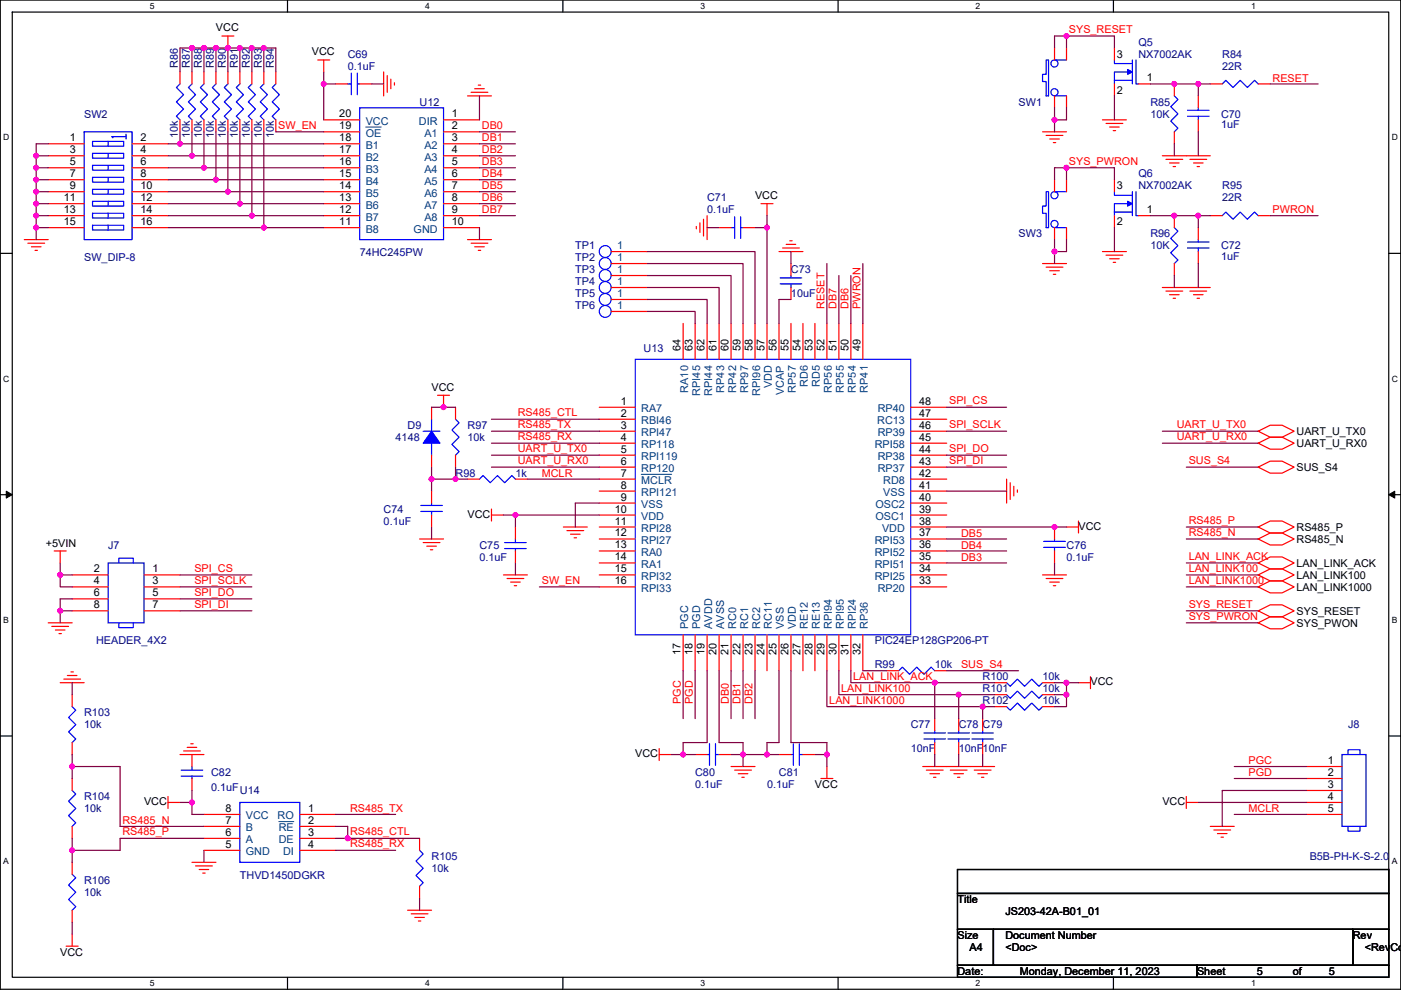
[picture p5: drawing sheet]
<svg xmlns="http://www.w3.org/2000/svg" width="297mm" height="210mm" viewBox="0 0 297 210" stroke-linecap="round" stroke-linejoin="round" font-family="sans-serif">
<path d="M.1 0h296.9v209.8h-296.9zM2.6 2.6h291.8v204.7h-291.8z" fill="none" stroke="#000" stroke-width=".25"/>
<g fill="#fff">
<path d="M31.8 .3h1v2h-1z"/>
<path d="M31.8 207.5h1v2.1h-1z"/>
</g>
<path d="M61 0v2.6M61 207.3v2.5" fill="none" stroke="#000" stroke-width=".25"/>
<g fill="#fff">
<path d="M90.1 .3h1v2h-1z"/>
<path d="M90.1 207.5h1v2.1h-1z"/>
</g>
<path d="M119.3 0v2.6M119.3 207.3v2.5" fill="none" stroke="#000" stroke-width=".25"/>
<g fill="#fff">
<path d="M148.5 .3h1v2h-1z"/>
<path d="M148.5 207.5h1v2.1h-1z"/>
</g>
<path d="M177.7 0v2.6M177.7 207.3v2.5" fill="none" stroke="#000" stroke-width=".25"/>
<g fill="#fff">
<path d="M206.9 .3h1v2h-1z"/>
<path d="M206.9 207.5h1v2.1h-1z"/>
</g>
<path d="M236.1 0v2.6M236.1 207.3v2.5" fill="none" stroke="#000" stroke-width=".25"/>
<g fill="#fff">
<path d="M265.2 .3h1v2h-1z"/>
<path d="M265.2 207.5h1v2.1h-1z"/>
<path d="M.7 28.2h1.3v2h-1.3z"/>
<path d="M295.1 28.2h1.3v2h-1.3z"/>
<path d="M.7 79.3h1.3v2.1h-1.3z"/>
<path d="M295.1 79.3h1.3v2.1h-1.3z"/>
</g>
<path d="M.1 53.7h2.5M294.4 53.7h2.6" fill="none" stroke="#000" stroke-width=".25"/>
<g fill="#fff">
<path d="M.7 130.5h1.2v2h-1.2z"/>
<path d="M295.1 130.5h1.2v2h-1.2z"/>
</g>
<path d="M.1 104.9h2.5M294.4 104.9h2.6" fill="none" stroke="#000" stroke-width=".25"/>
<path d="M1.3 104.2l1.3 .7-1.3 .7zM294.4 104.9l1.3-.7v1.4z" fill="#000" stroke="#000" stroke-width=".21"/>
<g fill="#fff">
<path d="M.7 181.7h1.2v2h-1.2z"/>
<path d="M295.1 181.7h1.2v2h-1.2z"/>
</g>
<path d="M.1 156.1h2.5M294.4 156.1h2.6M203 184.4h91.4v5.1h-91.4zM203 189.5h91.4v7.6h-91.4zM203 197.1h7.6v7.6h-7.6zM210.6 197.1h76.2v7.6h-76.2zM286.8 197.1h7.6v7.6h-7.6zM203 204.7h50.8v2.6h-50.8zM253.8 204.7h40.6v2.6h-40.6z" fill="none" stroke="#000" stroke-width=".25"/>
<g fill="none" stroke="#f00" stroke-width=".25">
<path d="M38.2 15.3v2.5M40.7 15.3v2.5M43.2 15.3v2.5M45.8 15.3v2.5M47.1 7.6h2.5M48.3 15.3v2.5M48.3 7.6v2.6M50.9 15.3v2.5M53.4 15.3v2.5M55.9 15.3v2.5M58.5 15.3v2.5M67.4 12.7h2.5"/>
<path d="M68.6 12.7v2.6M71.2 17.8h2.5M76.3 17.8h2.5M81.3 15.3v5M82.1 16v3.6M82.9 16.8v2M83.6 17.5v.6M99.9 19.6h3.5M100.6 18.8h2.1M101.4 18.1h.5M223.6 10.2v2.5M226.1 10.2v2.5"/>
<path d="M236.3 17.8v2.5M236.3 10.2v2.5M241.4 17.8h2.5M249 17.8v2.5M256.6 17.8h2.5M266.8 17.8h2.5M10.2 30.5h7.6M10.2 33h7.6M10.2 35.6h7.6M10.2 38.1h7.6M28 30.5h7.6M28 33h7.6"/>
<path d="M28 35.6h7.6M28 38.1h7.6M38.2 25.4v2.6M40.7 25.4v2.6M43.2 25.4v2.6M45.8 25.4v2.6M48.3 25.4v2.6M50.9 25.4v2.6M53.4 25.4v2.6M55.9 25.4v2.6M58.5 25.4v2.6M68.6 38.1h7.7"/>
<path d="M68.6 35.6h7.7M68.6 33h7.7M68.6 30.5h7.7M68.6 28h7.7M68.6 25.4h7.7M94 25.4h7.7M94 28h7.7M94 30.5h7.7M94 33h7.7M94 35.6h7.7M94 38.1h7.7M99.1 20.3h5.1"/>
<path d="M221 28h5.1M221.8 28.7h3.6M222.6 29.5h2M223.3 30.2h.5M223.6 38.1v2.6M223.6 20.3v2.6M226.1 38.1v2.6M226.1 20.3v2.6M233.7 25.4h5.1M234.5 26.2h3.6M235.3 26.9h2M236 27.7h.5"/>
<path d="M236.3 38.1v2.6M246.4 33h10.2M247.2 33.8h3.6M248 34.6h2M248.7 35.3h.5M249 28v2.5M252.3 33.8h3.5M253 34.6h2.1M253.8 35.3h.5M254.1 20.3v2.6M254.1 25.4v2.6M5.1 50.8h5.1"/>
<path d="M5.9 51.6h3.6M6.7 52.3h2M7.4 53.1h.5M10.2 48.3h7.6M10.2 45.7h7.6M10.2 43.2h7.6M10.2 40.7h7.6M28 48.3h7.6M28 45.7h7.6M28 43.2h7.6M28 40.7h7.6M68.6 48.3h7.7"/>
<path d="M68.6 45.7h7.7M68.6 43.2h7.7M68.6 40.7h7.7M94 40.7h7.7M94 43.2h7.7M94 45.7h7.7M94 48.3h7.7M99.1 50.8h5.1M99.9 51.6h3.5M100.6 52.3h2.1M101.4 53.1h.5M129.6 58.4h7.6"/>
<path d="M129.6 53.4h7.6M129.6 55.9h7.6M147.6 48v.5M148.4 47.3v2M149.2 46.5v3.6M149.9 45.7v5.1M152.5 48.3h2.5M157.5 48.3h2.6M161.4 43.2h2.5M162.6 43.2v2.5M165.2 53.4h5M165.9 52.6h3.6"/>
<path d="M166.7 51.8h2M167.4 51.1h.6M167.7 55.9v2.5M221 55.9h5.1M221.8 56.7h3.6M222.6 57.4h2M223.3 58.2h.5M223.6 48.3v2.5M226.1 48.3v2.5M233.7 53.4h5.1M234.5 54.1h3.6M235.3 54.9h2"/>
<path d="M236 55.6h.5M236.3 45.7v2.6M241.4 45.7h2.5M249 45.7v2.6M249 55.9v2.5M254.1 48.3v2.5M254.1 53.4v2.5M256.6 45.7h2.5M266.8 45.7h2.5M129.6 66.1h7.6M129.6 61h7.6M129.6 63.5h7.6"/>
<path d="M144.8 68.6v7.6M147.4 68.6v7.6M149.9 68.6v7.6M152.5 68.6v7.6M155 68.6v7.6M157.5 68.6v7.6M160.1 68.6v7.6M162.6 68.6v7.6M165.2 68.6v7.6M167.7 61v2.5M167.7 68.6v7.6M170.2 68.6v7.6"/>
<path d="M172.8 68.6v7.6M175.3 68.6v7.6M177.9 68.6v7.6M180.4 68.6v7.6M182.9 68.6v7.6M246.4 61h10.2M247.2 61.7h3.6M248 62.5h2M248.7 63.3h.5M252.3 61.7h3.5M253 62.5h2.1M253.8 63.3h.5"/>
<path d="M91.5 96.5v2.6M91.5 86.4v2.5M92.8 83.8h2.5M94 83.8v2.6M96.6 86.4v2.5M96.6 96.5v2.6M127.1 86.4h7.6M127.1 88.9h7.6M127.1 91.5h7.6M127.1 94h7.6M127.1 96.5h7.6M127.1 99.1h7.6"/>
<path d="M193.1 99.1h7.6M193.1 96.5h7.6M193.1 94h7.6M193.1 91.5h7.6M193.1 88.9h7.6M193.1 86.4h7.6M266.8 99.1l2.5-1.3h2.5l2.6 1.3-2.6 1.3h-2.5zM266.8 91.5l2.5-1.3h2.5l2.6 1.3-2.6 1.2h-2.5zM266.8 94l2.5-1.3h2.5l2.6 1.3-2.6 1.3h-2.5zM11.5 116.9h2.5M12.8 116.9v2.5M89 114.3h5"/>
<path d="M89.7 115.1h3.6M90.5 115.8h2M91.2 116.6h.6M91.5 104.2v2.5M91.5 109.2v2.6M99.1 101.6h2.6M104.2 109.2h2.5M104.2 108v2.5M109.3 101.6h2.5M109.3 116.9v2.5M109.3 111.8v2.5M119.4 111.8h5.1"/>
<path d="M120.2 112.5h3.6M121 113.3h2M121.7 114.1h.5M127.1 101.6h7.6M127.1 104.2h7.6M127.1 106.7h7.6M127.1 109.2h7.6M127.1 111.8h7.6M127.1 114.3h7.6M127.1 116.9h7.6M127.1 119.4h7.6M193.1 119.4h7.6"/>
<path d="M193.1 116.9h7.6M193.1 114.3h7.6M193.1 111.8h7.6M193.1 109.2h7.6M193.1 106.7h7.6M193.1 104.2h7.6M193.1 101.6h7.6M213.4 101.6v5.1M214.2 102.4v3.5M214.9 103.1v2.1M215.7 103.9v.5M223.6 111.8v2.5"/>
<path d="M223.6 116.9v2.5M226.1 111.8h2.6M228.7 110.5v2.6M266.8 111.8l2.5-1.3h2.5l2.6 1.3-2.6 1.3h-2.5zM266.8 114.3l2.5-1.2h2.5l2.6 1.2-2.6 1.3h-2.5zM266.8 119.4l2.5-1.3h2.5l2.6 1.3-2.6 1.3h-2.5zM10.2 132.1h5.1M11 132.9h3.5M11.7 133.6h2.1M12.5 134.4h.5M15.3 121.9h7.6M15.3 124.5h7.6"/>
<path d="M15.3 127h7.6M15.3 129.6h7.6M30.5 121.9h7.7M30.5 124.5h7.7M30.5 127h7.7M30.5 129.6h7.7M106.7 121.9h5.1M107.5 122.7h3.6M108.3 123.5h2M109 124.2h.5M127.1 121.9h7.6M127.1 124.5h7.6"/>
<path d="M144.8 134.6v7.7M147.4 134.6v7.7M149.9 134.6v7.7M152.5 134.6v7.7M155 134.6v7.7M157.5 134.6v7.7M160.1 134.6v7.7M162.6 134.6v7.7M165.2 134.6v7.7M167.7 134.6v7.7M170.2 134.6v7.7M172.8 134.6v7.7"/>
<path d="M175.3 134.6v7.7M177.9 134.6v7.7M180.4 134.6v7.7M182.9 134.6v7.7M193.1 124.5h7.6M193.1 121.9h7.6M221 121.9h5.1M221.8 122.7h3.6M222.6 123.5h2M223.3 124.2h.5M266.8 121.9l2.5-1.2h2.5l2.6 1.2-2.6 1.3h-2.5zM266.8 124.5l2.5-1.3h2.5l2.6 1.3-2.6 1.3h-2.5z"/>
<path d="M266.8 129.6l2.5-1.3h2.5l2.6 1.3-2.6 1.2h-2.5zM266.8 132.1l2.5-1.3h2.5l2.6 1.3-2.6 1.3h-2.5zM12.8 144.8h5M13.5 144h3.6M14.3 143.3h2M15 142.5h.6M15.3 147.3v2.6M15.3 157.5v2.5M38.9 159.3h3.6M39.7 158.5h2M40.4 157.8h.6M139.8 158.8v2.5"/>
<path d="M188 142.3h2.6M198.2 152.4v2.6M198.2 157.5v2.5M198.2 142.3h2.5M203.3 152.4v2.6M203.3 157.5v2.5M208.3 152.4v2.6M208.3 157.5v2.5M210.9 144.8h2.5M210.9 149.9h2.5M210.9 147.3h2.5M221 144.8h2.6"/>
<path d="M221 149.9h2.6M221 147.3h2.6M228.7 144.8h2.5M231.2 143.5v2.6M15.3 165.1v2.6M15.3 175.3v2.5M35.6 170.2h2.6M35.6 168.9v2.6M38.2 160h5M40.7 165.1v2.6M40.7 160v2.6M43.2 177.8h7.7"/>
<path d="M43.2 175.3h7.7M43.2 172.7h7.7M63.6 172.7h7.6M63.6 175.3h7.6M63.6 177.8h7.6M89 177.8v2.6M139.8 160h2.5M147.4 160h2.5M152.5 160h2.5M155 162.6h5.1M155.8 163.3h3.5M156.5 164.1h2.1"/>
<path d="M157.3 164.9h.5M165.2 160h2.5M170.2 160h2.6M174.1 165.1h2.5M175.3 162.6v2.5M195.6 162.6h15.3M196.4 163.3h3.6M197.2 164.1h2M197.9 164.9h.5M201.5 163.3h3.5M202.2 164.1h2.1M203 164.9h.5"/>
<path d="M206.6 163.3h3.5M207.3 164.1h2.1M208.1 164.9h.5M251.5 170.2h2.6M251.5 168.9v2.6M256.6 175.3h5.1M257.4 176h3.5M258.1 176.8h2.1M258.9 177.6h.5M276.9 162.6h7.6M276.9 165.1h7.6M276.9 167.7h7.6"/>
<path d="M276.9 170.2h7.6M276.9 172.7h7.6M15.3 198.1v2.6M15.3 182.9v2.5M15.3 193.1v2.5M40.7 182.9h5.1M41.5 183.7h3.5M42.2 184.4h2.1M43 185.2h.5M43.2 180.4h7.7M63.6 180.4h7.6M86.4 193.1h5.1"/>
<path d="M87.2 193.8h3.5M87.9 194.6h2.1M88.7 195.3h.5M89 188v2.5M14 200.7h2.6"/>
</g>
<g fill="none" stroke="#00f" stroke-width=".25">
<path d="M38.2 17.8l-.8 .8 1.5 1.5-1.5 1.5 1.5 1.5-1.5 1.6 .8 .7M40.7 17.8l-.8 .8 1.6 1.5-1.6 1.5 1.6 1.5-1.6 1.6 .8 .7M43.2 17.8l-.7 .8 1.5 1.5-1.5 1.5 1.5 1.5-1.5 1.6 .7 .7M45.8 17.8l-.8 .8 1.5 1.5-1.5 1.5 1.5 1.5-1.5 1.6 .8 .7M48.3 17.8l-.7 .8 1.5 1.5-1.5 1.5 1.5 1.5-1.5 1.6 .7 .7M50.9 17.8l-.8 .8 1.5 1.5-1.5 1.5 1.5 1.5-1.5 1.6 .8 .7M53.4 17.8l-.8 .8 1.6 1.5-1.6 1.5 1.6 1.5-1.6 1.6 .8 .7M55.9 17.8l-.7 .8 1.5 1.5-1.5 1.5 1.5 1.5-1.5 1.6 .7 .7M58.5 17.8l-.8 .8 1.5 1.5-1.5 1.5 1.5 1.5-1.5 1.6 .8 .7M73.7 17.8h.8M74.5 15.5v4.6M75.8 17.8h.5"/>
<path d="M75.8 15.5v4.6M221.8 12.7h.5v7.6h-.5v-3h-.8v-1.5h.8zM223.6 12.7h2.5M236.3 12.7v.8h3.8M239.1 15.3h-2.8v1.7M240.1 12.7v5.1M240.1 17h-3.8v.8M240.9 12.7v5.1h.5M259.1 17.8l.8-.8 1.5 1.6 1.5-1.6 1.6 1.6 1.5-1.6 .8 .8M17.8 28h10.2v22.8h-10.2zM19.6 35.1h6.6v1h-6.6zM19.6 37.6h6.6v1h-6.6z"/>
<path d="M19.6 32.5h6.6v1h-6.6zM19.6 30h6.6v1h-6.6zM22.9 32.5v1M22.9 35.1v1M22.9 37.6v1M22.9 30v1M26.7 28.5v1M26.7 29h-3l.2 .2M76.3 22.9h17.7v27.9h-17.7zM223.6 20.3h2.5M249 20.3l.7 .8-1.5 1.5 1.5 1.6-1.5 1.5 1.5 1.5-.7 .8M251.8 24.7h4.5"/>
<path d="M251.8 23.4h4.5M254.1 22.9v.5M254.1 24.7v.7M19.6 40.2h6.6v1h-6.6zM19.6 42.7h6.6v1h-6.6zM19.6 45.2h6.6v1h-6.6zM19.6 47.8h6.6v1h-6.6zM22.9 40.2v1M22.9 42.7v1M22.9 45.2v1M22.9 47.8v1M155 48.3h.8"/>
<path d="M155.8 46v4.6M157 46v4.6M157 48.3h.5M165.4 58.9h4.6M167.7 58.4v.5M221.8 40.7h.5v7.6h-.5v-3.1h-.8v-1.5h.8zM223.6 48.3h2.5M223.6 40.7h2.5M236.3 40.7v.7h3.8M239.1 43.2h-2.8v1.8M240.1 40.7v5M240.1 45h-3.8v.7"/>
<path d="M240.9 40.7v5h.5M249 48.3l.7 .7-1.5 1.6 1.5 1.5-1.5 1.5 1.5 1.5-.7 .8M251.8 52.6h4.5M251.8 51.3h4.5M254.1 50.8v.5M254.1 52.6v.8M259.1 45.7l.8-.7 1.5 1.5 1.5-1.5 1.6 1.5 1.5-1.5 .8 .7M134.7 76.2h58.4v58.4h-58.4zM165.4 60.2h4.6M167.7 60.2v.8M89.7 91.5h3.6M91.5 94v2.5"/>
<path d="M91.5 88.9v2.6M96.6 88.9l.7 .8-1.5 1.5 1.5 1.5-1.5 1.6 1.5 1.5-.7 .7M22.9 119.4h7.6v12.7h-7.6zM25.2 119.4v-1h3.1v1M89.2 108.5h4.6M89.2 107.2h4.6M91.5 106.7v.5M91.5 108.5v.7M101.7 101.6l.7-.7 1.5 1.5 1.6-1.5 1.5 1.5 1.5-1.5 .8 .7M107 115.1h4.6M107 116.4h4.6M109.3 116.4v.5"/>
<path d="M109.3 114.3v.8M221.3 116.1h4.6M221.3 114.8h4.6M223.6 114.3v.5M223.6 116.1v.8M25.2 132.1v1h3.1v-1M15.3 149.9l.8 .7-1.6 1.6 1.6 1.5-1.6 1.5 1.6 1.5-.8 .8M150.4 157.8v4.5M151.7 157.8v4.5M168.2 157.8v4.5M169.5 157.8v4.5M190.6 142.3l.7-.8 1.5 1.5 1.6-1.5 1.5 1.5 1.5-1.5 .8 .8"/>
<path d="M195.9 156.7h4.6M195.9 155.5h4.6M198.2 155v.5M198.2 156.7v.8M201 156.7h4.5M201 155.5h4.5M203.3 155v.5M203.3 156.7v.8M206.1 156.7h4.5M206.1 155.5h4.5M208.3 155v.5M208.3 156.7v.8"/>
<path d="M213.4 144.8l.8 .8 1.5-1.6 1.5 1.6 1.6-1.6 1.5 1.6 .7-.8M213.4 149.9l.8 .7 1.5-1.5 1.5 1.5 1.6-1.5 1.5 1.5 .7-.7M213.4 147.3l.8 .8 1.5-1.5 1.5 1.5 1.6-1.5 1.5 1.5 .7-.8M15.3 167.7l.8 .7-1.6 1.5 1.6 1.6-1.6 1.5 1.6 1.5-.8 .8M38.4 163.3h4.6M38.4 164.6h4.6M40.7 164.6v.5M40.7 162.6v.7M50.9 170.2h12.7v12.7h-12.7zM149.9 160h.5M151.7 160h.8M167.7 160h.5"/>
<path d="M169.5 160h.7M284.5 160h5.1v15.3h-5.1zM285.8 160v-1h2.6v1M285.8 175.3v1h2.6v-1M15.3 185.4l.8 .8-1.6 1.5 1.6 1.6-1.6 1.5 1.6 1.5-.8 .8M89 180.4l.7 .7-1.5 1.5 1.5 1.6-1.5 1.5 1.5 1.5-.7 .8"/>
<circle cx="223.6" cy="19.6" r=".76"/>
<circle cx="223.6" cy="13.5" r=".76"/>
<circle cx="128.3" cy="55.9" r="1.26"/>
<circle cx="128.3" cy="58.4" r="1.26"/>
<circle cx="128.3" cy="53.3" r="1.26"/>
<circle cx="223.6" cy="47.5" r=".76"/>
<circle cx="223.6" cy="41.4" r=".76"/>
<circle cx="128.3" cy="66" r="1.26"/>
<circle cx="128.3" cy="63.5" r="1.26"/>
<circle cx="128.3" cy="61" r="1.26"/>
</g>
<g fill="#00f" stroke="#00f" stroke-width=".25">
<path d="M239.1 14.8l1 .5-1 .5z" fill-rule="evenodd"/>
<path d="M239.1 42.7l1 .5-1 .5z" fill-rule="evenodd"/>
<path d="M91.5 91.5l1.8 2.5h-3.6z" fill-rule="evenodd"/>
</g>
<path d="M77.5 26.9h3.3M136 100.6h6.4M59.1 174.3h3.2" fill="none" stroke="#004080" stroke-width=".21"/>
<g fill="none" stroke="#800040" stroke-width=".25">
<path d="M40.7 10.2v5.1M40.7 10.2h2.5M40.7 10.2h-2.5v5.1M43.2 10.2v5.1M43.2 10.2h2.6M45.8 10.2h2.5M45.8 10.2v5.1M48.3 10.2h2.6M48.3 10.2v5.1M50.9 10.2v5.1M50.9 10.2h2.5M53.4 10.2v5.1"/>
<path d="M53.4 10.2h2.5M55.9 10.2h2.6v5.1M55.9 10.2v5.1M68.6 15.3v2.5h2.6M68.6 17.8v7.6M78.8 17.8h2.5M226.1 7.6h10.2v2.6M226.1 7.6h-2.5v2.6M226.1 7.6v2.6M243.9 17.8h10.2M254.1 17.8h2.5M254.1 17.8v2.5"/>
<path d="M269.3 17.8h10.2M7.7 38.1v2.6M7.7 35.6v2.5M7.7 33v2.6M7.7 38.1h2.5M7.7 35.6h2.5M7.7 33h2.5M10.2 30.5h-2.5v2.5M35.6 33h5.1M35.6 38.1h10.2M35.6 30.5h2.6M35.6 35.6h7.6"/>
<path d="M38.2 28v2.5M38.2 30.5h30.4M40.7 28v5M40.7 33h27.9M43.2 28v7.6M43.2 35.6h25.4M45.8 28v10.1M45.8 38.1h22.8M48.3 28v12.7M50.9 28v15.2M53.4 28v17.7M55.9 28v20.3"/>
<path d="M58.5 28h10.1M101.7 20.3v5.1M101.7 28h7.6M101.7 30.5h7.6M101.7 33h7.6M101.7 35.6h7.6M101.7 38.1h7.6M223.6 22.9v2.5M223.6 25.4v2.6M226.1 35.6h10.2v2.5M226.1 22.9v2.5h-2.5M226.1 35.6h-2.5v2.5"/>
<path d="M226.1 35.6v2.5M236.3 20.3v5.1M249 30.5v2.5M254.1 28v5M7.7 48.3v2.5M7.7 45.7v2.6M7.7 43.2v2.5M7.7 40.7v2.5M7.7 48.3h2.5M7.7 45.7h2.5M7.7 43.2h2.5M7.7 40.7h2.5"/>
<path d="M35.6 48.3h20.3M35.6 45.7h17.8M35.6 43.2h15.3M35.6 40.7h12.7M48.3 40.7h20.3M50.9 43.2h17.7M53.4 45.7h15.2M55.9 48.3h12.7M101.7 48.3v2.5M101.7 40.7h7.6M101.7 43.2h7.6M101.7 45.7h7.6"/>
<path d="M137.2 53.4h22.9v15.2M137.2 55.9h20.3v12.7M137.2 58.4h17.8v10.2M149.9 48.3h2.6M160.1 48.3h2.5M162.6 48.3v20.3M162.6 45.7v2.6M167.7 53.4v2.5M175.3 55.9v12.7M177.9 58.4v10.2M180.4 58.4v10.2M182.9 55.9v12.7"/>
<path d="M223.6 50.8v2.6M223.6 53.4v2.5M226.1 50.8v2.6h-2.5M236.3 48.3v5.1M243.9 45.7h10.2M249 58.4v2.6M254.1 45.7h2.5M254.1 45.7v2.6M254.1 55.9v5.1M269.3 45.7h10.2M137.2 61h15.3v7.6M137.2 63.5h12.7v5.1"/>
<path d="M137.2 66.1h10.2v2.5M167.7 63.5h-2.5v5.1M91.5 99.1v2.5M91.5 86.4h5.1M96.6 99.1v2.5M104.2 88.9h22.9M104.2 91.5h22.9M104.2 94h22.9M104.2 96.5h22.9M104.2 99.1h22.9M200.7 99.1h12.7M200.7 96.5h12.7"/>
<path d="M200.7 91.5h12.7M200.7 86.4h12.7M246.4 91.5h20.4M246.4 94h20.4M251.5 99.1h15.3M12.8 119.4v2.5M91.5 101.6v2.6M91.5 111.8v2.5M91.5 101.6h5.1M96.6 101.6h2.5M106.7 109.2h2.6M109.3 109.2h17.8"/>
<path d="M109.3 109.2v2.6M109.3 119.4v2.5M111.8 101.6h15.3M127.1 106.7h-5.1v5.1M200.7 111.8h25.4M200.7 119.4h12.7M200.7 116.9h12.7M200.7 114.3h12.7M200.7 104.2h12.7M223.6 119.4v2.5M251.5 111.8h15.3M251.5 114.3h15.3"/>
<path d="M251.5 119.4h15.3M12.8 121.9h2.5M12.8 121.9v2.6h2.5M12.8 129.6v2.5M12.8 129.6h2.5M15.3 127h-2.5v2.6M38.2 121.9h15.2M38.2 124.5h15.2M38.2 127h15.2M38.2 129.6h15.2M114.4 124.5h12.7M251.5 121.9h15.3"/>
<path d="M251.5 124.5h15.3M251.5 129.6h15.3M251.5 132.1h15.3M15.3 144.8v2.5M144.8 142.3v10.1M147.4 142.3v10.1M149.9 142.3v15.2h-5.1v2.5M152.5 142.3v15.2h5v2.5M155 142.3v10.1M157.5 142.3v10.1M160.1 142.3v10.1M165.2 142.3v15.2h-2.6v2.5"/>
<path d="M167.7 142.3v15.2h7.6v2.5M175.3 142.3v7.6h33M177.9 142.3v5h25.4M180.4 142.3v2.5h17.8M182.9 142.3h5.1M198.2 144.8v7.6M198.2 144.8h12.7M200.7 142.3h15.3M203.3 147.3h7.6M203.3 147.3v5.1M208.3 149.9v2.5M208.3 149.9h2.6"/>
<path d="M223.6 147.3h2.5M223.6 144.8h2.5M226.1 147.3v2.6h-2.5M228.7 144.8h-2.6v2.5M15.3 162.6h10.2v12.7h17.7M15.3 162.6v2.5M15.3 160v2.6M15.3 177.8v2.6M38.2 170.2h2.5v2.5h2.5M40.7 167.7v2.5M43.2 177.8h-17.7v2.6h-10.2M71.2 175.3h2.5v2.5"/>
<path d="M71.2 177.8h2.5M71.2 172.7h12.7M73.7 177.8h15.3M142.3 160h5.1M155 160h2.5M157.5 160v2.6M157.5 160h5.1M162.6 160h2.6M172.8 160h2.5M175.3 160v2.6M198.2 160v2.6M203.3 160v2.6"/>
<path d="M208.3 160v2.6M254.1 170.2h22.8M261.7 162.6h15.2M261.7 165.1h15.2M261.7 172.7h15.2M276.9 167.7h-17.8v7.6M15.3 180.4v2.5M15.3 195.6v2.5M43.2 180.4v2.5M71.2 180.4h12.7M89 190.5v2.6"/>
</g>
<g fill="#f0f" stroke="#f0f" stroke-width=".25">
<circle cx="109.3" cy="109.2" r=".5"/>
<circle cx="157.5" cy="160" r=".5"/>
<circle cx="144.8" cy="160" r=".5"/>
<circle cx="162.6" cy="160" r=".5"/>
<circle cx="175.3" cy="160" r=".5"/>
<circle cx="162.6" cy="48.3" r=".5"/>
<circle cx="73.7" cy="177.8" r=".5"/>
<circle cx="40.7" cy="170.2" r=".5"/>
<circle cx="7.7" cy="45.7" r=".5"/>
<circle cx="7.7" cy="43.2" r=".5"/>
<circle cx="7.7" cy="40.6" r=".5"/>
<circle cx="7.7" cy="35.6" r=".5"/>
<circle cx="7.7" cy="38.1" r=".5"/>
<circle cx="7.7" cy="33" r=".5"/>
<circle cx="40.7" cy="33" r=".5"/>
<circle cx="45.8" cy="38.1" r=".5"/>
<circle cx="38.1" cy="30.5" r=".5"/>
<circle cx="53.4" cy="10.2" r=".5"/>
<circle cx="43.2" cy="35.6" r=".5"/>
<circle cx="48.3" cy="40.6" r=".5"/>
<circle cx="50.8" cy="43.2" r=".5"/>
<circle cx="53.4" cy="45.7" r=".5"/>
<circle cx="55.9" cy="10.2" r=".5"/>
<circle cx="55.9" cy="48.3" r=".5"/>
<circle cx="40.7" cy="10.2" r=".5"/>
<circle cx="45.8" cy="10.2" r=".5"/>
<circle cx="43.2" cy="10.2" r=".5"/>
<circle cx="50.8" cy="10.2" r=".5"/>
<circle cx="48.3" cy="10.2" r=".5"/>
<circle cx="68.6" cy="17.8" r=".5"/>
<circle cx="7.7" cy="48.3" r=".5"/>
<circle cx="91.5" cy="101.6" r=".5"/>
<circle cx="94" cy="86.4" r=".5"/>
<circle cx="96.6" cy="101.6" r=".5"/>
<circle cx="223.6" cy="111.8" r=".5"/>
<circle cx="15.3" cy="180.3" r=".5"/>
<circle cx="15.3" cy="162.6" r=".5"/>
<circle cx="12.7" cy="129.5" r=".5"/>
<circle cx="12.7" cy="121.9" r=".5"/>
<circle cx="226.1" cy="144.8" r=".5"/>
<circle cx="198.2" cy="144.8" r=".5"/>
<circle cx="203.2" cy="147.3" r=".5"/>
<circle cx="208.3" cy="149.9" r=".5"/>
<circle cx="226.1" cy="147.3" r=".5"/>
<circle cx="226.1" cy="7.6" r=".5"/>
<circle cx="249" cy="17.8" r=".5"/>
<circle cx="254" cy="17.8" r=".5"/>
<circle cx="223.6" cy="25.4" r=".5"/>
<circle cx="226.1" cy="35.6" r=".5"/>
<circle cx="249" cy="45.7" r=".5"/>
<circle cx="254" cy="45.7" r=".5"/>
<circle cx="223.6" cy="53.3" r=".5"/>
</g>
<g font-size="2.3">
<text x="45.8" y="6.6">VCC</text>
<text x="66.1" y="11.7">VCC</text>
<text x="236.8" y="12.2">3</text>
<text x="243.1" y="17.3">1</text>
<text x="236.8" y="19.9">2</text>
<text x="14.8" y="30">1</text>
<text x="29.8" y="30">2</text>
<text x="71.9" y="30">18</text>
<text x="71.9" y="24.9">20</text>
<text x="71.9" y="27.4">19</text>
<text x="95.8" y="27.4">2</text>
<text x="95.8" y="30">3</text>
<text x="95.8" y="24.9">1</text>
<text x="14.8" y="32.5">3</text>
<text x="14.8" y="35.1">5</text>
<text x="29.8" y="32.5">4</text>
<text x="29.8" y="35.1">6</text>
<text x="71.9" y="35.1">16</text>
<text x="71.9" y="32.5">17</text>
<text x="95.8" y="32.5">4</text>
<text x="95.8" y="35.1">5</text>
<text x="14.8" y="37.6">7</text>
<text x="14.8" y="40.1">9</text>
<text x="29.8" y="37.6">8</text>
<text x="29.8" y="40.1">10</text>
<text x="71.9" y="40.1">14</text>
<text x="71.9" y="37.6">15</text>
<text x="95.8" y="37.6">6</text>
<text x="95.8" y="40.1">7</text>
<text x="236.8" y="40.2">3</text>
<text x="13.5" y="47.8">15</text>
<text x="13.5" y="45.2">13</text>
<text x="13.5" y="42.7">11</text>
<text x="29.8" y="47.8">16</text>
<text x="29.8" y="45.2">14</text>
<text x="29.8" y="42.7">12</text>
<text x="71.9" y="47.8">11</text>
<text x="71.9" y="45.2">12</text>
<text x="71.9" y="42.7">13</text>
<text x="95.8" y="42.7">8</text>
<text x="95.8" y="45.2">9</text>
<text x="95.8" y="47.8">10</text>
<text x="160.1" y="42.2">VCC</text>
<text x="236.8" y="47.8">2</text>
<text x="243.1" y="45.2">1</text>
<text x="144.3" y="74.4" transform="rotate(-90 144.3 74.4)">64</text>
<text x="146.9" y="74.4" transform="rotate(-90 146.9 74.4)">63</text>
<text x="149.4" y="74.4" transform="rotate(-90 149.4 74.4)">62</text>
<text x="151.9" y="74.4" transform="rotate(-90 151.9 74.4)">61</text>
<text x="154.5" y="74.4" transform="rotate(-90 154.5 74.4)">60</text>
<text x="157" y="74.4" transform="rotate(-90 157 74.4)">59</text>
<text x="159.6" y="74.4" transform="rotate(-90 159.6 74.4)">58</text>
<text x="162.1" y="74.4" transform="rotate(-90 162.1 74.4)">57</text>
<text x="164.6" y="74.4" transform="rotate(-90 164.6 74.4)">56</text>
<text x="167.2" y="74.4" transform="rotate(-90 167.2 74.4)">55</text>
<text x="169.7" y="74.4" transform="rotate(-90 169.7 74.4)">54</text>
<text x="172.3" y="74.4" transform="rotate(-90 172.3 74.4)">53</text>
<text x="174.8" y="74.4" transform="rotate(-90 174.8 74.4)">52</text>
<text x="177.3" y="74.4" transform="rotate(-90 177.3 74.4)">51</text>
<text x="179.9" y="74.4" transform="rotate(-90 179.9 74.4)">50</text>
<text x="182.4" y="74.4" transform="rotate(-90 182.4 74.4)">49</text>
<text x="91.5" y="82.8">VCC</text>
<text x="131.6" y="85.9">1</text>
<text x="131.6" y="88.4">2</text>
<text x="194.9" y="85.9">48</text>
<text x="194.9" y="88.4">47</text>
<text x="131.6" y="90.9">3</text>
<text x="131.6" y="93.5">4</text>
<text x="194.9" y="90.9">46</text>
<text x="194.9" y="93.5">45</text>
<text x="274.9" y="92.2">UART_U_TX0</text>
<text x="274.9" y="94.8">UART_U_RX0</text>
<text x="131.6" y="101.1">7</text>
<text x="131.6" y="96">5</text>
<text x="131.6" y="98.6">6</text>
<text x="194.9" y="101.1">42</text>
<text x="194.9" y="98.6">43</text>
<text x="194.9" y="96">44</text>
<text x="274.9" y="99.9">SUS_S4</text>
<text x="131.6" y="103.6">8</text>
<text x="131.6" y="106.2">9</text>
<text x="194.9" y="106.2">40</text>
<text x="194.9" y="103.6">41</text>
<text x="99.1" y="109.8">VCC</text>
<text x="130.4" y="108.7">10</text>
<text x="130.4" y="111.3">11</text>
<text x="130.4" y="113.8">12</text>
<text x="194.9" y="111.3">38</text>
<text x="194.9" y="108.7">39</text>
<text x="194.9" y="113.8">37</text>
<text x="228.7" y="112.3">VCC</text>
<text x="274.9" y="112.6">RS485_P</text>
<text x="9.7" y="116.1">+5VIN</text>
<text x="130.4" y="116.3">13</text>
<text x="130.4" y="118.9">14</text>
<text x="194.9" y="118.9">35</text>
<text x="194.9" y="116.3">36</text>
<text x="274.9" y="115.1">RS485_N</text>
<text x="19.9" y="121.4">2</text>
<text x="19.9" y="124">4</text>
<text x="32.3" y="121.4">1</text>
<text x="32.3" y="124">3</text>
<text x="130.4" y="121.4">15</text>
<text x="130.4" y="124">16</text>
<text x="194.9" y="124">33</text>
<text x="194.9" y="121.4">34</text>
<text x="274.9" y="120.2">LAN_LINK_ACK</text>
<text x="274.9" y="122.7">LAN_LINK100</text>
<text x="274.9" y="125.3">LAN_LINK1000</text>
<text x="19.9" y="126.5">6</text>
<text x="19.9" y="129">8</text>
<text x="32.3" y="126.5">5</text>
<text x="32.3" y="129">7</text>
<text x="274.9" y="130.3">SYS_RESET</text>
<text x="274.9" y="132.9">SYS_PWON</text>
<text x="144.3" y="139" transform="rotate(-90 144.3 139)">17</text>
<text x="146.9" y="139" transform="rotate(-90 146.9 139)">18</text>
<text x="149.4" y="139" transform="rotate(-90 149.4 139)">19</text>
<text x="151.9" y="139" transform="rotate(-90 151.9 139)">20</text>
<text x="154.5" y="139" transform="rotate(-90 154.5 139)">21</text>
<text x="157" y="139" transform="rotate(-90 157 139)">22</text>
<text x="159.6" y="139" transform="rotate(-90 159.6 139)">23</text>
<text x="162.1" y="139" transform="rotate(-90 162.1 139)">24</text>
<text x="164.6" y="139" transform="rotate(-90 164.6 139)">25</text>
<text x="167.2" y="139" transform="rotate(-90 167.2 139)">26</text>
<text x="169.7" y="139" transform="rotate(-90 169.7 139)">27</text>
<text x="172.3" y="139" transform="rotate(-90 172.3 139)">28</text>
<text x="174.8" y="139" transform="rotate(-90 174.8 139)">29</text>
<text x="177.3" y="139" transform="rotate(-90 177.3 139)">30</text>
<text x="179.9" y="139" transform="rotate(-90 179.9 139)">31</text>
<text x="182.4" y="139" transform="rotate(-90 182.4 139)">32</text>
<text x="231.2" y="145.3">VCC</text>
<text x="134.7" y="160.6">VCC</text>
<text x="172.8" y="167.2">VCC</text>
<text x="281.5" y="162.1">1</text>
<text x="281.5" y="164.6">2</text>
<text x="281.5" y="167.1">3</text>
<text x="30.5" y="170.7">VCC</text>
<text x="47.8" y="172.2">8</text>
<text x="65.3" y="172.2">1</text>
<text x="246.4" y="170.7">VCC</text>
<text x="281.5" y="169.7">4</text>
<text x="281.5" y="172.2">5</text>
<text x="47.8" y="179.8">5</text>
<text x="47.8" y="177.3">6</text>
<text x="47.8" y="174.8">7</text>
<text x="65.3" y="177.3">3</text>
<text x="65.3" y="179.8">4</text>
<text x="65.3" y="174.8">2</text>
<text x="203" y="191.6">Title</text>
<text x="213.2" y="194.1">JS203-42A-B01_01</text>
<text x="12.8" y="202.7">VCC</text>
<text x="203" y="199.2">Size</text>
<text x="205.5" y="201.7">A4</text>
<text x="213.2" y="199.2">Document Number</text>
<text x="213.2" y="201.7">&lt;Doc&gt;</text>
<text x="286.8" y="199.2">Rev</text>
<text x="289.4" y="201.7">&lt;RevCo</text>
<text x="203" y="206.8">Date:</text>
<text x="216.2" y="206.8">Monday, December 11, 2023</text>
<text x="253.8" y="206.8">Sheet</text>
<text x="266.5" y="206.8">5</text>
<text x="274.1" y="206.8">of</text>
<text x="281.7" y="206.8">5</text>
</g>
<g font-size="2.3" fill="#f00">
<text x="226.6" y="7">SYS_RESET</text>
<text x="269.8" y="17.3">RESET</text>
<text x="59" y="27.3">SW_EN</text>
<text x="102.2" y="27.5">DB0</text>
<text x="102.2" y="30">DB1</text>
<text x="102.2" y="32.5">DB2</text>
<text x="102.2" y="35.1">DB3</text>
<text x="226.6" y="35">SYS_PWRON</text>
<text x="102.2" y="37.6">DB4</text>
<text x="102.2" y="40.2">DB5</text>
<text x="102.2" y="42.7">DB6</text>
<text x="102.2" y="45.2">DB7</text>
<text x="269.8" y="45.2">PWRON</text>
<text x="174.8" y="65.6" transform="rotate(-90 174.8 65.6)">RESET</text>
<text x="177.4" y="65.6" transform="rotate(-90 177.4 65.6)">DB7</text>
<text x="179.9" y="65.6" transform="rotate(-90 179.9 65.6)">DB6</text>
<text x="182.4" y="65.6" transform="rotate(-90 182.4 65.6)">PWRON</text>
<text x="109.8" y="88.3">RS485_CTL</text>
<text x="201.2" y="85.8">SPI_CS</text>
<text x="109.8" y="90.8">RS485_TX</text>
<text x="109.8" y="93.4">RS485_RX</text>
<text x="109.8" y="95.9">UART_U_TX0</text>
<text x="201.2" y="95.9">SPI_DO</text>
<text x="201.2" y="90.8">SPI_SCLK</text>
<text x="249.5" y="90.8">UART_U_TX0</text>
<text x="249.5" y="93.4">UART_U_RX0</text>
<text x="109.8" y="98.5">UART_U_RX0</text>
<text x="114.9" y="101.1">MCLR</text>
<text x="201.2" y="98.5">SPI_DI</text>
<text x="252" y="98.5">SUS_S4</text>
<text x="203.8" y="113.8">DB5</text>
<text x="252" y="111.2">RS485_P</text>
<text x="252" y="113.7">RS485_N</text>
<text x="203.8" y="118.9">DB3</text>
<text x="203.8" y="116.4">DB4</text>
<text x="252" y="118.8">LAN_LINK_ACK</text>
<text x="41.2" y="121.3">SPI_CS</text>
<text x="41.2" y="123.9">SPI_SCLK</text>
<text x="114.9" y="123.9">SW_EN</text>
<text x="252" y="121.3">LAN_LINK100</text>
<text x="252" y="123.9">LAN_LINK1000</text>
<text x="41.2" y="126.4">SPI_DO</text>
<text x="41.2" y="128.9">SPI_DI</text>
<text x="252" y="128.9">SYS_RESET</text>
<text x="252" y="131.5">SYS_PWRON</text>
<text x="203.8" y="141.6">SUS_S4</text>
<text x="144.3" y="149.4" transform="rotate(-90 144.3 149.4)">PGC</text>
<text x="146.9" y="149.4" transform="rotate(-90 146.9 149.4)">PGD</text>
<text x="154.5" y="149.4" transform="rotate(-90 154.5 149.4)">DB0</text>
<text x="157" y="149.4" transform="rotate(-90 157 149.4)">DB1</text>
<text x="159.6" y="149.4" transform="rotate(-90 159.6 149.4)">DB2</text>
<text x="175.8" y="149.3">LAN_LINK1000</text>
<text x="178.4" y="146.7">LAN_LINK100</text>
<text x="180.9" y="144.2">LAN_LINK_ACK</text>
<text x="264.7" y="162.1">PGC</text>
<text x="264.7" y="164.6">PGD</text>
<text x="74.2" y="172.1">RS485_TX</text>
<text x="264.7" y="172.2">MCLR</text>
<text x="26" y="174.7">RS485_N</text>
<text x="26" y="177.2">RS485_P</text>
<text x="74.2" y="179.7">RS485_RX</text>
<text x="74.2" y="177.2">RS485_CTL</text>
</g>
<g font-size="2.3" fill="#000080">
<text x="241.4" y="9.7">Q5</text>
<text x="37.7" y="14.5" transform="rotate(-90 37.7 14.5)">R86</text>
<text x="40.3" y="14.5" transform="rotate(-90 40.3 14.5)">R87</text>
<text x="42.8" y="14.5" transform="rotate(-90 42.8 14.5)">R88</text>
<text x="45.4" y="14.5" transform="rotate(-90 45.4 14.5)">R89</text>
<text x="47.9" y="14.5" transform="rotate(-90 47.9 14.5)">R90</text>
<text x="50.4" y="14.5" transform="rotate(-90 50.4 14.5)">R91</text>
<text x="53" y="14.5" transform="rotate(-90 53 14.5)">R92</text>
<text x="55.5" y="14.5" transform="rotate(-90 55.5 14.5)">R93</text>
<text x="58.1" y="14.5" transform="rotate(-90 58.1 14.5)">R94</text>
<text x="73.7" y="12.2">C69</text>
<text x="73.7" y="14.8">0.1uF</text>
<text x="241.4" y="12.2">NX7002AK</text>
<text x="259.1" y="12.2">R84</text>
<text x="259.1" y="14.8">22R</text>
<text x="89" y="22.4">U12</text>
<text x="216" y="22.4">SW1</text>
<text x="243.9" y="22.4">R85</text>
<text x="17.8" y="24.9">SW2</text>
<text x="37.7" y="29.2" transform="rotate(-90 37.7 29.2)">10k</text>
<text x="40.3" y="29.2" transform="rotate(-90 40.3 29.2)">10k</text>
<text x="42.8" y="29.2" transform="rotate(-90 42.8 29.2)">10k</text>
<text x="45.4" y="29.2" transform="rotate(-90 45.4 29.2)">10k</text>
<text x="47.9" y="29.2" transform="rotate(-90 47.9 29.2)">10k</text>
<text x="50.4" y="29.2" transform="rotate(-90 50.4 29.2)">10k</text>
<text x="53" y="29.2" transform="rotate(-90 53 29.2)">10k</text>
<text x="55.5" y="29.2" transform="rotate(-90 55.5 29.2)">10k</text>
<text x="58.1" y="29.2" transform="rotate(-90 58.1 29.2)">10k</text>
<text x="243.9" y="24.9">10K</text>
<text x="258.9" y="24.9">C70</text>
<text x="258.9" y="27.2">1uF</text>
<text x="241.4" y="37.6">Q6</text>
<text x="241.4" y="40.2">NX7002AK</text>
<text x="259.1" y="40.2">R95</text>
<text x="149.9" y="42.7">C71</text>
<text x="149.9" y="45.3">0.1uF</text>
<text x="259.1" y="42.7">22R</text>
<text x="122" y="52.9">TP1</text>
<text x="216" y="50.3">SW3</text>
<text x="243.9" y="50.3">R96</text>
<text x="243.9" y="52.9">10K</text>
<text x="258.9" y="52.9">C72</text>
<text x="17.8" y="55.4">SW_DIP-8</text>
<text x="76.3" y="54.4">74HC245PW</text>
<text x="122" y="58">TP3</text>
<text x="122" y="55.4">TP2</text>
<text x="167.7" y="58">C73</text>
<text x="258.9" y="55.2">1uF</text>
<text x="122" y="65.6">TP6</text>
<text x="122" y="60.5">TP4</text>
<text x="122" y="63">TP5</text>
<text x="167.7" y="63">10uF</text>
<text x="136.5" y="74.7">U13</text>
<text x="83.9" y="93.5">4148</text>
<text x="86.4" y="91">D9</text>
<text x="99.1" y="91">R97</text>
<text x="99.1" y="93.5">10k</text>
<text x="96.6" y="101.1">R98</text>
<text x="109.3" y="101.1">1k</text>
<text x="81.3" y="108.8">C74</text>
<text x="81.3" y="111.3">0.1uF</text>
<text x="22.9" y="116.4">J7</text>
<text x="101.7" y="116.4">C75</text>
<text x="101.7" y="118.9">0.1uF</text>
<text x="226.1" y="116.4">C76</text>
<text x="226.1" y="118.9">0.1uF</text>
<text x="20.4" y="136.7">HEADER_4X2</text>
<text x="185.5" y="136.7">PIC24EP128GP206-PT</text>
<text x="185.5" y="141.8">R99</text>
<text x="198.2" y="141.8">10k</text>
<text x="208.3" y="144.3">R100</text>
<text x="208.3" y="149.4">R102</text>
<text x="208.3" y="146.9">R101</text>
<text x="221" y="144.3">10k</text>
<text x="221" y="149.4">10k</text>
<text x="221" y="146.9">10k</text>
<text x="17.8" y="151.9">R103</text>
<text x="17.8" y="154.5">10k</text>
<text x="193.1" y="154.5">C77</text>
<text x="203.3" y="154.5">C78</text>
<text x="208.3" y="154.5">C79</text>
<text x="285.8" y="154.5">J8</text>
<text x="193.1" y="159.6">10nF</text>
<text x="203.3" y="159.6">10nF</text>
<text x="208.3" y="159.6">10nF</text>
<text x="44.8" y="164.6">C82</text>
<text x="44.8" y="167.7">0.1uF</text>
<text x="147.4" y="164.6">C80</text>
<text x="147.4" y="167.2">0.1uF</text>
<text x="162.6" y="167.2">0.1uF</text>
<text x="165.2" y="164.6">C81</text>
<text x="17.8" y="169.7">R104</text>
<text x="17.8" y="172.3">10k</text>
<text x="50.9" y="168.4">U14</text>
<text x="91.5" y="182.4">R105</text>
<text x="91.5" y="185">10k</text>
<text x="277.7" y="182.4">B5B-PH-K-S-2.0</text>
<text x="17.8" y="187.5">R106</text>
<text x="17.8" y="190">10k</text>
<text x="50.9" y="186.5">THVD1450DGKR</text>
</g>
<g font-size="2.3" fill="#004080">
<text x="77.5" y="29">OE</text>
<text x="77.5" y="26.5">VCC</text>
<text x="88.8" y="26.5">DIR</text>
<text x="90" y="29">A1</text>
<text x="77.5" y="34.1">B2</text>
<text x="77.5" y="31.5">B1</text>
<text x="90" y="31.5">A2</text>
<text x="90" y="34.1">A3</text>
<text x="77.5" y="41.7">B5</text>
<text x="77.5" y="39.2">B4</text>
<text x="77.5" y="36.6">B3</text>
<text x="90" y="36.6">A4</text>
<text x="90" y="39.2">A5</text>
<text x="90" y="41.7">A6</text>
<text x="77.5" y="46.8">B7</text>
<text x="77.5" y="44.2">B6</text>
<text x="90" y="44.2">A7</text>
<text x="90" y="46.8">A8</text>
<text x="77.5" y="49.3">B8</text>
<text x="87.7" y="49.3">GND</text>
<text x="130.9" y="52.9">1</text>
<text x="130.9" y="58">1</text>
<text x="130.9" y="55.4">1</text>
<text x="130.9" y="65.6">1</text>
<text x="130.9" y="60.5">1</text>
<text x="130.9" y="63">1</text>
<text x="145.9" y="83.3" transform="rotate(-90 145.9 83.3)">RA10</text>
<text x="148.4" y="83.9" transform="rotate(-90 148.4 83.9)">RPI45</text>
<text x="151" y="83.9" transform="rotate(-90 151 83.9)">RPI44</text>
<text x="153.5" y="83.3" transform="rotate(-90 153.5 83.3)">RP43</text>
<text x="156.1" y="83.3" transform="rotate(-90 156.1 83.3)">RP42</text>
<text x="158.6" y="83.3" transform="rotate(-90 158.6 83.3)">RP97</text>
<text x="161.1" y="83.9" transform="rotate(-90 161.1 83.9)">RPI96</text>
<text x="163.7" y="82.4" transform="rotate(-90 163.7 82.4)">VDD</text>
<text x="166.2" y="83.8" transform="rotate(-90 166.2 83.8)">VCAP</text>
<text x="168.8" y="83.3" transform="rotate(-90 168.8 83.3)">RP57</text>
<text x="171.3" y="82.1" transform="rotate(-90 171.3 82.1)">RD6</text>
<text x="173.8" y="82.1" transform="rotate(-90 173.8 82.1)">RD5</text>
<text x="176.4" y="83.3" transform="rotate(-90 176.4 83.3)">RP56</text>
<text x="178.9" y="83.3" transform="rotate(-90 178.9 83.3)">RP55</text>
<text x="181.5" y="83.3" transform="rotate(-90 181.5 83.3)">RP54</text>
<text x="184" y="83.3" transform="rotate(-90 184 83.3)">RP41</text>
<text x="136" y="87.4">RA7</text>
<text x="136" y="90">RBI46</text>
<text x="186" y="90">RC13</text>
<text x="186.1" y="87.4">RP40</text>
<text x="136" y="92.5">RPI47</text>
<text x="136" y="95">RP118</text>
<text x="185.5" y="95">RPI58</text>
<text x="186.1" y="92.5">RP39</text>
<text x="136" y="97.6">RPI119</text>
<text x="136" y="100.1">RP120</text>
<text x="186.1" y="100.1">RP37</text>
<text x="186.1" y="97.6">RP38</text>
<text x="136" y="102.7">MCLR</text>
<text x="136" y="105.2">RPI121</text>
<text x="136" y="107.7">VSS</text>
<text x="185.6" y="107.7">OSC2</text>
<text x="187.3" y="105.2">VSS</text>
<text x="187.3" y="102.7">RD8</text>
<text x="136" y="110.3">VDD</text>
<text x="136" y="112.8">RPI28</text>
<text x="185.6" y="110.3">OSC1</text>
<text x="187" y="112.8">VDD</text>
<text x="136" y="115.4">RPI27</text>
<text x="136" y="117.9">RA0</text>
<text x="185.5" y="117.9">RPI52</text>
<text x="185.5" y="115.4">RPI53</text>
<text x="136" y="120.4">RA1</text>
<text x="136" y="123">RPI32</text>
<text x="136" y="125.5">RPI33</text>
<text x="185.5" y="123">RPI25</text>
<text x="185.5" y="120.4">RPI51</text>
<text x="186.1" y="125.5">RP20</text>
<text x="145.9" y="133.4" transform="rotate(-90 145.9 133.4)">PGC</text>
<text x="148.4" y="133.4" transform="rotate(-90 148.4 133.4)">PGD</text>
<text x="151" y="133.4" transform="rotate(-90 151 133.4)">AVDD</text>
<text x="153.5" y="133.4" transform="rotate(-90 153.5 133.4)">AVSS</text>
<text x="156.1" y="133.4" transform="rotate(-90 156.1 133.4)">RC0</text>
<text x="158.6" y="133.4" transform="rotate(-90 158.6 133.4)">RC1</text>
<text x="161.1" y="133.4" transform="rotate(-90 161.1 133.4)">RC2</text>
<text x="163.7" y="133.4" transform="rotate(-90 163.7 133.4)">RC11</text>
<text x="166.2" y="133.4" transform="rotate(-90 166.2 133.4)">VSS</text>
<text x="168.8" y="133.4" transform="rotate(-90 168.8 133.4)">VDD</text>
<text x="171.3" y="133.4" transform="rotate(-90 171.3 133.4)">RE12</text>
<text x="173.8" y="133.4" transform="rotate(-90 173.8 133.4)">RE13</text>
<text x="176.4" y="133.4" transform="rotate(-90 176.4 133.4)">RPI94</text>
<text x="178.9" y="133.4" transform="rotate(-90 178.9 133.4)">RPI95</text>
<text x="181.5" y="133.4" transform="rotate(-90 181.5 133.4)">RPI24</text>
<text x="184" y="133.4" transform="rotate(-90 184 133.4)">RP36</text>
<text x="52.1" y="173.8">VCC</text>
<text x="58.9" y="173.8">RO</text>
<text x="52.1" y="178.9">A</text>
<text x="52.1" y="176.3">B</text>
<text x="59.1" y="176.3">RE</text>
<text x="59.1" y="178.9">DE</text>
<text x="52.1" y="181.4">GND</text>
<text x="60" y="181.4">DI</text>
</g>
<g font-size="1.8">
<text x="31.8" y="1.9">5</text>
<text x="90.1" y="1.9">4</text>
<text x="148.5" y="1.9">3</text>
<text x="206.9" y="1.9">2</text>
<text x="265.2" y="1.9">1</text>
<text x=".7" y="29.8">D</text>
<text x="295.1" y="29.8">D</text>
<text x=".7" y="81">C</text>
<text x="295.1" y="81">C</text>
<text x=".7" y="132.1">B</text>
<text x="295.1" y="132.1">B</text>
<text x=".7" y="183.3">A</text>
<text x="295.1" y="183.3">A</text>
<text x="31.8" y="209.2">5</text>
<text x="90.1" y="209.2">4</text>
<text x="148.5" y="209.2">3</text>
<text x="206.9" y="209.2">2</text>
<text x="265.2" y="209.2">1</text>
</g>
</svg>
